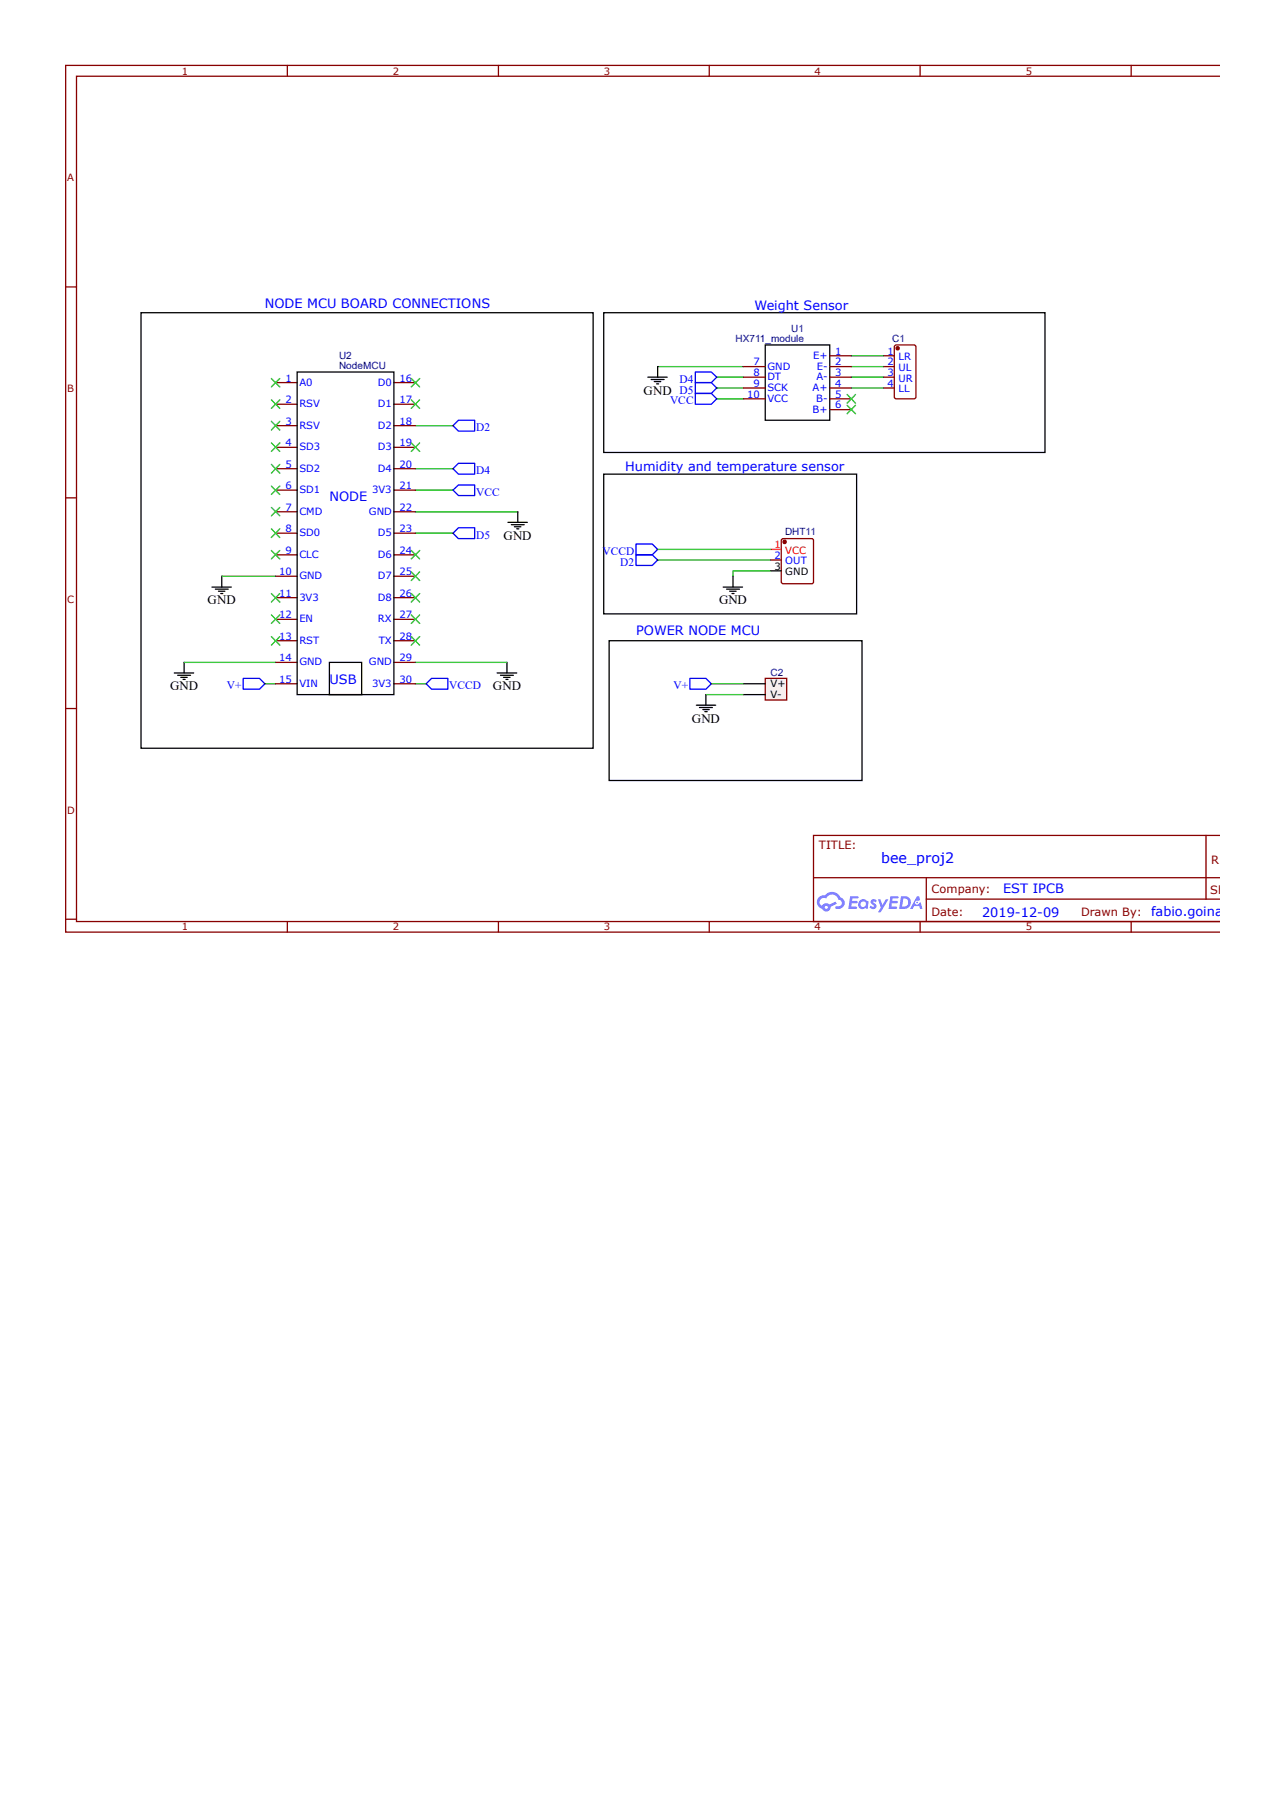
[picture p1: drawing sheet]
<svg xmlns="http://www.w3.org/2000/svg" width="210mm" height="297mm" viewBox="0 0 210 297" stroke-linecap="round" stroke-linejoin="round" font-family="sans-serif">
<g fill="none" stroke="#800" stroke-width=".21">
<path d="M10.8 10.7h.1M10.8 10.7h189.6M10.8 10.7v142.5h189.6M12.6 12.5h.1M12.6 12.5v139h187.8h-66.7v-14.2h66.7M12.6 12.5h187.8M47.2 10.7v1.8M81.9 10.7v1.8M116.5 10.7v1.8M151.2 10.7v1.8M185.9 10.7v1.8M10.8 47.2h1.8"/>
<path d="M10.8 81.8h1.8M10.8 116.5h1.8M198.2 137.3v10.5M10.8 151.1h1.8M47.2 151.5v1.7M81.9 151.5v1.7M116.5 151.5v1.7M133.7 144.3h66.7M151.2 151.5v1.7M152.2 147.8h48.2M152.2 144.3v7M185.9 151.5v1.7"/>
</g>
<g fill="#58f">
<path d="M143.2 147.9l.4-.1 .3 .1 .2 .1-.2 .3a.23 .23 0 0 0-.2-.1 .23 .23 0 0 0-.2 .1 .61 .61 0 0 1 .5 .5 .61 .61 0 0 1-.4 .6h-.3l-.4-.3 .2-.3 .4 .3 .1-.2a.93 .93 0 0 1-.5-.8z"/>
<path d="M144.3 147.8h.4l.3 1 .5-1h.5l-1.3 2.1h-.4l.4-.7z"/>
<path d="M139.7 147.3l1.3 .1v.2l-.1 .1h-.8l-.1 .4h.8l.1 .2-.1 .2h-.8l-.1 .5 .9 .1v.2l-1.4 .1z"/>
<path d="M146.3 147.3h1.2l.2 .2-.2 .2h-.8l-.1 .4h.8l.1 .2-.2 .2h-.8v.5l.9 .1v.2l-.2 .1h-1.2z"/>
<path d="M150.7 147.3h.3l.2 .6-.3 .2a.36 .36 0 0 0-.5 .1 .36 .36 0 0 0 .2 .5 .36 .36 0 0 0 .5-.3l.2-.1 .3 1.1h-.4l-.1-.5h-.9l-.2 .5h-.5z"/>
<path d="M150.6 148.3h.2v.1h-.2z"/>
<path d="M148.1 147.3l-.3 2.1h.6a1.05 1.05 0 0 0 1.3-1 1.05 1.05 0 0 0-1.3-1.1zM148.4 147.7a.72 .72 0 0 1 .8 .8 .72 .72 0 0 1-1 .5z"/>
<path d="M141.3 148a.79 .79 0 0 0-.2 1.1 .79 .79 0 0 0 1.1 .2h.4l.1-1.1-.3-.1a.71 .71 0 0 0-1.1-.1zM141.4 148.6a.46 .46 0 0 1 .9 0 .46 .46 0 0 1-.9 0z"/>
<path d="M134.6 147.5a1.1 1.1 0 0 0 .5 1.8 .72 .72 0 0 0 .8 .5 .72 .72 0 0 0 .6-.7l1-.6-.2-.3-1 .5-.1-.1a.78 .78 0 0 0-1.1 .3 .69 .69 0 0 1-.3-1 .69 .69 0 0 1 1-.2 1.07 1.07 0 0 1 1-.7 1.07 1.07 0 0 1 1 .9 .55 .55 0 0 1 .5 .5 .55 .55 0 0 1-.5 .6h-.3l-.3 .2a.96 .96 0 0 0 1.6-.5 .97 .97 0 0 0-.7-1.2 1.48 1.48 0 0 0-2.6-.3h-.4zM135.5 149.1a.3 .3 0 0 1 .6 0 .3 .3 0 0 1-.6 0z"/>
</g>
<path d="M147 56.9l.3-.2h2.8l.4 .2v8.3l-.2 .3-3 .1-.3-.2z" fill="none" stroke="#800" stroke-width=".21"/>
<circle cx="147.5" cy="57.2" r=".26" fill="#800"/>
<g fill="none" stroke="#800" stroke-width=".21">
<path d="M145.2 58.5h1.7M145.2 60.3h1.7M145.2 62h1.7M145.2 63.8h1.7M128.4 88.7l.4-.2h4.5l.3 .2 .1 6.9-.2 .3h-4.7l-.4-.1z"/>
<circle cx="147.5" cy="57.2" r=".26"/>
</g>
<path d="M23.2 51.4h74.3v71.6h-74.3zM99.2 51.4h72.5v23h-72.5zM99.2 77.9h41.6v23h-41.6z" fill="none" stroke="#000" stroke-width=".21"/>
<path d="M114.3 64.7h2.6l.9 .9-.9 .8h-2.6zM104.5 89.4h2.7l.9 .9-.9 .9h-2.7z" fill="none" stroke="#00f" stroke-width=".21"/>
<circle cx="128.9" cy="89.1" r=".27" fill="#800"/>
<g fill="none" stroke="#800" stroke-width=".21">
<path d="M126.6 92h1.8"/>
<circle cx="128.9" cy="89.1" r=".27"/>
</g>
<path d="M126.6 90.3h1.8" fill="none" stroke="#f00" stroke-width=".21"/>
<path d="M126.6 93.8h1.8M100.1 105.3h41.5v23h-41.5z" fill="none" stroke="#000" stroke-width=".21"/>
<path d="M108.1 60.3h14.1M117.8 65.6h4.4M117.8 62h4.4M117.8 63.8h4.4M108.1 90.3h18.5M108.1 92h18.5" fill="none" stroke="#080" stroke-width=".21"/>
<path d="M114.3 61.1h2.6l.9 .9-.9 .9h-2.6zM114.3 62.9h2.6l.9 .9-.9 .9h-2.6zM104.5 91.2h2.7l.9 .8-.9 .9h-2.7z" fill="none" stroke="#00f" stroke-width=".21"/>
<path d="M125.7 111.5h3.6v3.6h-3.6z" fill="#efefef"/>
<g fill="none" stroke="#800" stroke-width=".21">
<path d="M136.3 58.5h3.6M45.3 62.9h3.5M45.3 66.4h3.5M45.3 70h3.5M45.3 73.5h3.5M45.3 77h3.5M64.7 62.9h3.5M64.7 66.4h3.5M64.7 70h3.5M64.7 73.5h3.5M64.7 77h3.5M122.2 60.3h3.5"/>
<path d="M122.2 62h3.5M122.2 63.8h3.5M122.2 65.6h3.5M136.3 60.3h3.6M136.3 62h3.6M136.3 63.8h3.6M136.3 65.6h3.6M136.3 67.3h3.6M45.3 80.6h3.5M45.3 84.1h3.5M45.3 87.6h3.5M45.3 91.2h3.5"/>
<path d="M45.3 94.7h3.5M45.3 98.2h3.5M64.7 80.6h3.5M64.7 84.1h3.5M64.7 87.6h3.5M64.7 91.2h3.5M64.7 94.7h3.5M64.7 98.2h3.5M45.3 101.8h3.5M45.3 105.3h3.5M45.3 108.9h3.5M45.3 112.4h3.5"/>
<path d="M64.7 101.8h3.5M64.7 105.3h3.5M64.7 108.9h3.5M64.7 112.4h3.5M125.7 111.5h3.6v3.6h-3.6z"/>
</g>
<g fill="none" stroke="#000" stroke-width=".21">
<path d="M125.7 56.7h10.6v12.4h-10.6zM48.8 61.1h15.9v53.1h-15.9zM106.5 62h3.1M107 62.4h2.1M107.5 62.7h1.1M107.9 63.1h.3M108.1 60.3v1.7M34.8 96.5h3.2M35.4 96.8h2.1M35.9 97.2h1.1M36.3 97.6h.3M36.4 94.7v1.8"/>
<path d="M83.5 85.9h3.2M84 86.2h2.1M84.5 86.6h1.1M84.9 86.9h.4M85.1 84.1v1.8M118.8 96.5h3.2M119.4 96.8h2.1M119.9 97.2h1.1M120.3 97.6h.3M120.4 94.7v1.8M28.6 110.6h3.2M29.2 111h2.1"/>
<path d="M29.7 111.3h1.1M30.1 111.7h.3M30.3 108.9v1.7M54.1 108.9h5.3v5.3h-5.3zM81.7 110.6h3.2M82.2 111h2.2M82.7 111.3h1.1M83.1 111.7h.4M83.3 108.9v1.7M114.4 115.9h3.2M114.9 116.3h2.2M115.5 116.6h1"/>
<path d="M115.8 117h.4M116 114.2v1.7M122.2 112.4h3.5M122.2 114.2h3.5"/>
</g>
<path d="M75.3 69.1h2.7v1.8h-2.7l-.9-.9zM75.3 76.1h2.7v1.8h-2.7l-.9-.9zM74.4 80.6l.9-.9h2.7v1.7h-2.7zM75.3 86.7h2.7v1.8h-2.7l-.9-.9zM40 111.5h2.6l.9 .9-.9 .9h-2.6zM70 112.4l.9-.9h2.7v1.8h-2.7zM113.4 111.5h2.6l.9 .9-.9 .9h-2.6z" fill="none" stroke="#00f" stroke-width=".21"/>
<g fill="none" stroke="#080" stroke-width=".21">
<path d="M139.9 58.5h5.3M68.2 70h6.2M68.2 77h6.2M139.9 60.3h5.3M139.9 62h5.3M139.9 63.8h5.3M36.4 94.7h8.9M68.2 87.6h6.2M68.2 80.6h6.2M68.2 84.1h16.9M126.6 93.8h-6.2v.9M30.3 108.9h15"/>
<path d="M43.5 112.4h1.8M68.2 112.4h1.8M68.2 108.9h15.1M116 114.2h6.2M116.9 112.4h5.3"/>
</g>
<g fill="#000">
<path d="M44.6 62.2l1.4 1.4zM44.6 63.6l1.4-1.4z"/>
<path d="M44.6 65.7l1.4 1.4zM46 65.7l-1.4 1.4z"/>
<path d="M44.6 69.2l1.4 1.5zM46 69.2l-1.4 1.5z"/>
<path d="M44.6 72.8l1.4 1.4zM44.6 74.2l1.4-1.4z"/>
<path d="M44.6 76.3l1.4 1.5zM46 76.3l-1.4 1.5z"/>
<path d="M44.6 79.9l1.4 1.4zM44.6 81.3l1.4-1.4z"/>
<path d="M67.6 72.8l1.4 1.4zM69 72.8l-1.4 1.4z"/>
<path d="M67.6 65.7l1.4 1.4zM69 65.7l-1.4 1.4z"/>
<path d="M67.6 62.2l1.4 1.4zM69 62.2l-1.4 1.4z"/>
<path d="M139.2 64.8l1.4 1.5zM140.6 64.8l-1.4 1.5z"/>
<path d="M139.2 66.6l1.4 1.4zM139.2 68l1.4-1.4z"/>
<path d="M44.6 83.4l1.4 1.4zM46 83.4l-1.4 1.4z"/>
<path d="M44.6 86.9l1.4 1.5zM46 86.9l-1.4 1.5z"/>
<path d="M44.6 90.5l1.4 1.4zM44.6 91.9l1.4-1.4z"/>
<path d="M44.6 97.6l1.4 1.4zM44.6 99l1.4-1.4z"/>
<path d="M67.6 97.6l1.4 1.4zM69 97.6l-1.4 1.4z"/>
<path d="M67.6 94l1.4 1.4zM69 94l-1.4 1.4z"/>
<path d="M67.6 90.5l1.4 1.4zM69 90.5l-1.4 1.4z"/>
<path d="M44.6 101.1l1.4 1.4zM46 101.1l-1.4 1.4z"/>
<path d="M44.6 104.6l1.4 1.4zM44.6 106l1.4-1.4z"/>
<path d="M67.6 104.6l1.4 1.4zM69 104.6l-1.4 1.4z"/>
<path d="M67.6 101.1l1.4 1.4zM69 101.1l-1.4 1.4z"/>
</g>
<g fill="none" stroke="#3c3" stroke-width=".21">
<path d="M44.6 62.2l1.4 1.4M44.6 65.7l1.4 1.4M44.6 69.2l1.4 1.5M44.6 72.8l1.4 1.4M44.6 76.3l1.4 1.5M44.6 79.9l1.4 1.4M46 62.2l-1.4 1.4M46 65.7l-1.4 1.4M46 69.2l-1.4 1.5M46 72.8l-1.4 1.4M46 76.3l-1.4 1.5M46 79.9l-1.4 1.4"/>
<path d="M67.6 72.8l1.4 1.4M67.6 65.7l1.4 1.4M67.6 62.2l1.4 1.4M69 72.8l-1.4 1.4M69 65.7l-1.4 1.4M69 62.2l-1.4 1.4M139.2 64.8l1.4 1.5M139.2 66.6l1.4 1.4M140.6 64.8l-1.4 1.5M140.6 66.6l-1.4 1.4M44.6 83.4l1.4 1.4M44.6 86.9l1.4 1.5"/>
<path d="M44.6 90.5l1.4 1.4M44.6 97.6l1.4 1.4M46 83.4l-1.4 1.4M46 86.9l-1.4 1.5M46 90.5l-1.4 1.4M46 97.6l-1.4 1.4M67.6 97.6l1.4 1.4M67.6 94l1.4 1.4M67.6 90.5l1.4 1.4M69 97.6l-1.4 1.4M69 94l-1.4 1.4M69 90.5l-1.4 1.4"/>
<path d="M44.6 101.1l1.4 1.4M44.6 104.6l1.4 1.4M46 101.1l-1.4 1.4M46 104.6l-1.4 1.4M67.6 104.6l1.4 1.4M67.6 101.1l1.4 1.4M69 104.6l-1.4 1.4M69 101.1l-1.4 1.4"/>
</g>
<text font-size="2.4" fill="#00f" x="144.8" y="141.8">bee_proj2</text>
<g font-size="2.1" fill="#00f">
<text x="43.5" y="50.6">NODE MCU BOARD CONNECTIONS</text>
<text x="124" y="50.9">Weight Sensor</text>
<text x="102.7" y="77.4">Humidity and temperature sensor</text>
<text x="54.1" y="82.3">NODE</text>
<text x="104.5" y="104.4">POWER NODE MCU</text>
<text x="54.1" y="112.4">USB</text>
<text x="164.8" y="146.7">EST IPCB</text>
<text x="161.4" y="150.7">2019-12-09</text>
<text x="189.1" y="150.6">fabio.goina</text>
</g>
<g font-size="2.1">
<text x="105.7" y="64.9">GND</text>
<text x="82.8" y="88.7">GND</text>
<text x="34.1" y="99.3">GND</text>
<text x="118.1" y="99.3">GND</text>
<text x="27.9" y="113.5">GND</text>
<text x="81" y="113.5">GND</text>
<text x="113.7" y="118.8">GND</text>
</g>
<g font-size="1.9" fill="#00f">
<text x="111.7" y="62.9">D4</text>
<text x="111.7" y="64.7">D5</text>
<text x="78.3" y="70.9">D2</text>
<text x="110.1" y="66.4">VCC</text>
<text x="78.3" y="77.9">D4</text>
<text x="78.3" y="81.4">VCC</text>
<text x="78.3" y="88.5">D5</text>
<text x="99" y="91.2">VCCD</text>
<text x="101.9" y="93">D2</text>
<text x="37.3" y="113.3">V+</text>
<text x="73.8" y="113.3">VCCD</text>
<text x="110.6" y="113.3">V+</text>
</g>
<g font-size="1.9" fill="#800">
<text x="134.6" y="139.6">TITLE:</text>
<text x="199" y="141.9">R</text>
<text x="153.1" y="146.7">Company:</text>
<text x="198.9" y="147">Sh</text>
<text x="153.1" y="150.6">Date:</text>
<text x="177.7" y="150.6">Drawn By:</text>
</g>
<g font-size="1.6" fill="#800">
<text x="29.9" y="12.2">1</text>
<text x="64.6" y="12.2">2</text>
<text x="99.2" y="12.2">3</text>
<text x="133.9" y="12.2">4</text>
<text x="168.5" y="12.2">5</text>
<text x="11" y="29.8">A</text>
<text x="11" y="64.5">B</text>
<text x="11" y="99.1">C</text>
<text x="11" y="133.8">D</text>
<text x="29.9" y="152.9">1</text>
<text x="64.6" y="152.9">2</text>
<text x="99.2" y="152.9">3</text>
<text x="133.9" y="152.9">4</text>
<text x="168.5" y="152.9">5</text>
</g>
<g font-size="1.6" fill="#000080">
<text x="55.7" y="59">U2</text>
<text x="120.9" y="56.2">HX711_module</text>
<text x="130" y="54.6">U1</text>
<text x="146.6" y="56.2">C1</text>
<text x="55.7" y="60.6">NodeMCU</text>
<text x="129" y="88">DHT11</text>
<text x="126.6" y="111.1">C2</text>
</g>
<g font-size="1.6" fill="#00f">
<text x="133.6" y="59">E+</text>
<text x="137.3" y="58.3">1</text>
<text x="145.8" y="58.3">1</text>
<text x="147.6" y="59.2">LR</text>
<text x="46.9" y="62.7">1</text>
<text x="49.2" y="63.4">A0</text>
<text x="62.1" y="63.4">D0</text>
<text x="65.6" y="62.7">16</text>
<text x="122.8" y="65.3">10</text>
<text x="123.8" y="60">7</text>
<text x="123.8" y="61.8">8</text>
<text x="123.8" y="63.6">9</text>
<text x="126.1" y="60.8">GND</text>
<text x="126.1" y="62.5">DT</text>
<text x="126.1" y="64.3">SCK</text>
<text x="133.5" y="64.3">A+</text>
<text x="134.2" y="62.5">A-</text>
<text x="134.2" y="60.8">E-</text>
<text x="137.3" y="60">2</text>
<text x="137.3" y="61.8">3</text>
<text x="137.3" y="63.6">4</text>
<text x="137.3" y="65.3">5</text>
<text x="145.8" y="60">2</text>
<text x="145.8" y="61.8">3</text>
<text x="145.8" y="63.6">4</text>
<text x="147.6" y="60.9">UL</text>
<text x="147.6" y="62.7">UR</text>
<text x="147.6" y="64.5">LL</text>
<text x="46.9" y="66.2">2</text>
<text x="46.9" y="69.8">3</text>
<text x="49.2" y="66.9">RSV</text>
<text x="49.2" y="70.5">RSV</text>
<text x="62.1" y="66.9">D1</text>
<text x="62.1" y="70.5">D2</text>
<text x="65.6" y="66.2">17</text>
<text x="65.6" y="69.8">18</text>
<text x="126.1" y="66.1">VCC</text>
<text x="133.5" y="67.8">B+</text>
<text x="134.1" y="66.1">B-</text>
<text x="137.3" y="67.1">6</text>
<text x="46.9" y="73.3">4</text>
<text x="46.9" y="76.9">5</text>
<text x="49.2" y="74">SD3</text>
<text x="49.2" y="77.5">SD2</text>
<text x="62.1" y="74">D3</text>
<text x="62.1" y="77.5">D4</text>
<text x="65.6" y="73.3">19</text>
<text x="65.6" y="76.9">20</text>
<text x="46.9" y="80.4">6</text>
<text x="46.9" y="83.9">7</text>
<text x="49.2" y="81.1">SD1</text>
<text x="61.2" y="81.1">3V3</text>
<text x="65.6" y="80.4">21</text>
<text x="65.6" y="83.9">22</text>
<text x="46.9" y="87.4">8</text>
<text x="49.2" y="84.6">CMD</text>
<text x="49.2" y="88.2">SD0</text>
<text x="60.6" y="84.6">GND</text>
<text x="62.1" y="88.2">D5</text>
<text x="65.6" y="87.4">23</text>
<text x="45.8" y="94.5">10</text>
<text x="46.9" y="91">9</text>
<text x="49.2" y="91.7">CLC</text>
<text x="49.2" y="95.2">GND</text>
<text x="62.1" y="91.7">D6</text>
<text x="62.1" y="95.2">D7</text>
<text x="65.6" y="91">24</text>
<text x="65.6" y="94.5">25</text>
<text x="127.3" y="91.9">2</text>
<text x="129" y="92.7">OUT</text>
<text x="45.8" y="98.1">11</text>
<text x="45.8" y="101.6">12</text>
<text x="49.2" y="98.7">3V3</text>
<text x="62.1" y="98.7">D8</text>
<text x="65.6" y="98.1">26</text>
<text x="65.6" y="101.6">27</text>
<text x="45.8" y="105.1">13</text>
<text x="49.2" y="102.3">EN</text>
<text x="49.2" y="105.8">RST</text>
<text x="62.1" y="102.3">RX</text>
<text x="62.2" y="105.8">TX</text>
<text x="65.6" y="105.1">28</text>
<text x="45.8" y="108.7">14</text>
<text x="45.8" y="112.2">15</text>
<text x="49.2" y="109.4">GND</text>
<text x="49.2" y="112.9">VIN</text>
<text x="60.6" y="109.4">GND</text>
<text x="61.2" y="112.9">3V3</text>
<text x="65.6" y="108.7">29</text>
<text x="65.6" y="112.2">30</text>
</g>
<g font-size="1.6" fill="#f00">
<text x="127.3" y="90.1">1</text>
<text x="129" y="91">VCC</text>
</g>
<g font-size="1.6">
<text x="127.3" y="93.6">3</text>
<text x="129" y="94.5">GND</text>
<text x="126.6" y="112.9">V+</text>
<text x="126.6" y="114.7">V-</text>
</g>
</svg>
